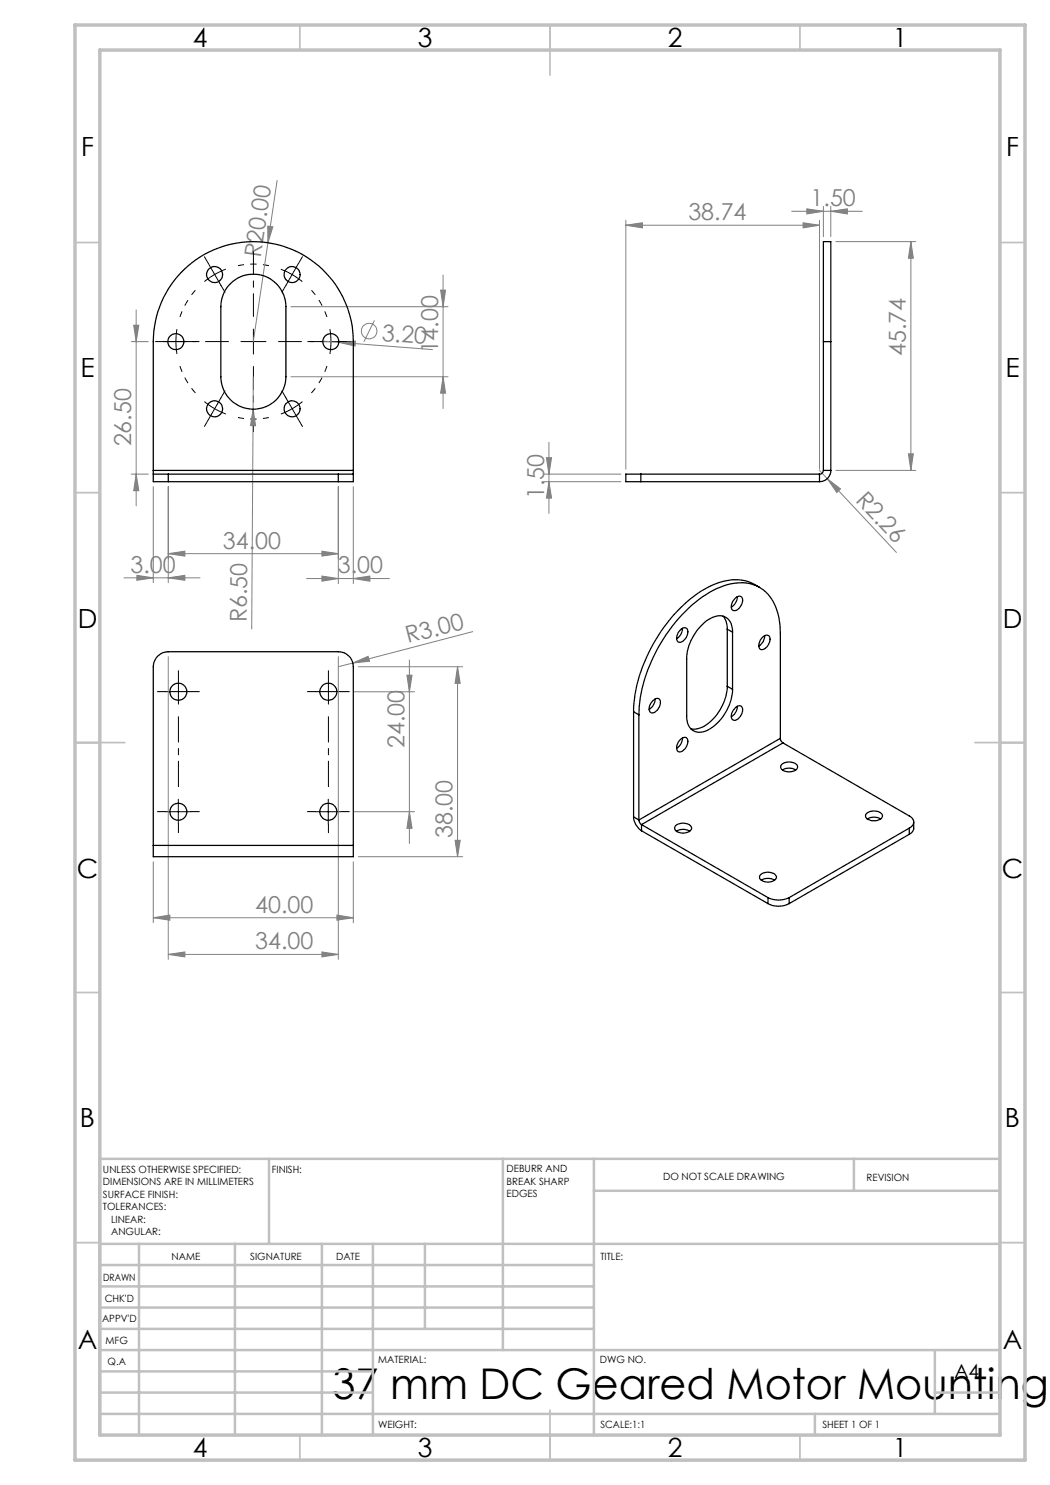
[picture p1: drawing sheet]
<svg xmlns="http://www.w3.org/2000/svg" width="210mm" height="297mm" viewBox="0 0 210 297" stroke-linecap="round" stroke-linejoin="round" font-family="sans-serif">
<g fill="none" stroke="#808080" stroke-width=".2">
<path d="M55.4 36.1l-4.7 32.2M53.6 45.2l1 .2-1 3.1zM88.1 58h1l-.5 3.3zM88.6 55v26.7M125.2 45l3.3-.4v1zM125.2 44.1v49.7M125.2 45h38.7M158.3 42.3h14.2M160.6 44.6l3.3 .4-3.3 .6zM161.4 41.8l3.3 .5-3.3 .5zM163.9 44.1v49.7M164.7 41.3v6"/>
<path d="M166.2 42.3l3.3-.5v1zM166.2 41.3v6M167.2 48.3h16M182.2 48.3l.5 3.3h-1zM182.2 48.3v45.8M26.2 68.3h3.5M26.7 65h1.1l-.6 3.3zM27.2 62v39.2M50.7 75.3l-.1 6.5M58.2 75.3h31.4M58.2 61.3h31.4M64.6 68.2l21.9 1.7"/>
<path d="M67.8 68.5l3.3-.3-.1 1zM74.9 64.1l-2.1 4.3M88.6 75.3l.5 3.3h-1zM26.2 94.8h3.5M27.2 94.8l.6 3.3h-1.1zM30.7 97.3v19.3M33.7 97.3v19.3M50.6 81.8l.5 3.4-1-.1zM50.6 81.8l-.3 44M67.7 97.3v19.4M70.7 97.3v19.4M108.8 94.8h15.4"/>
<path d="M108.8 96.3h15.4M109.3 91.5h1l-.5 3.3zM109.8 96.3l.5 3.3h-1zM109.8 88.5v14.2M163.9 94.1l1.6 1.6M165.5 95.7l2.6 2.1-.7 .7zM165.5 95.7l13.8 14.8M167.2 94.1h16M181.7 90.8h1l-.5 3.3zM24.8 115.6h15.2M27.4 115.1l3.3 .5-3.3 .5zM33.7 110.7l3.3-.5v1z"/>
<path d="M33.7 115.6l3.3-.5v1zM33.7 110.7h34M61.3 115.7h16.6M64.4 110.2l3.3 .5-3.3 .5zM64.4 115.2l3.3 .5-3.3 .5zM70.7 115.7l3.3-.5v1zM33.7 131.3v60.6M67.7 131.3v60.6M70.6 132.6l3-1.3 .3 1zM70.6 132.6l-2.9 .7M70.9 138.4h12M71.7 133.3h20.8"/>
<path d="M81.4 135h1l-.5 3.4zM81.9 132v36.7M91.5 133.3l.5 3.4h-1zM91.5 133.3v38M94.5 126.3l-23.9 6.3M30.7 172.4v12.1M70.7 172.4v12.1M70.9 162.3h12M71.7 171.3h20.8M81.9 162.3l.5 3.4h-1zM91 168.1h1l-.5 3.2zM30.7 183.5l3.3-.5v1z"/>
<path d="M30.7 183.5h40M33.7 190.9l3.3-.5v1zM33.7 190.9h34M64.4 190.4l3.3 .5-3.3 .5zM67.4 183l3.3 .5-3.3 .5z"/>
<circle cx="73.8" cy="66.2" r="1.55"/>
</g>
<path d="M42.9 54.9l-2 1.4M42.9 54.9l2.3-1.1M35.2 68.3l.2 2.5M35.2 68.3l.2-2.5M66.2 68.3l-.2-2.5M66.2 68.3l-.2 2.5M42.9 81.7l2.3 1.1M42.9 81.7l-2-1.4M58.4 81.7l2.1-1.4M58.4 81.7l-2.2 1.1" fill="none" stroke="#000" stroke-width=".2" stroke-dasharray="15.2 1.3 1.3 1.3" stroke-linecap="butt"/>
<path d="M39.1 58a15.5 15.5 0 0 0-3.1 5.4M53.8 53.1a15.5 15.5 0 0 0-6.2 0M36 73.2a15.5 15.5 0 0 0 3.1 5.4M62.3 78.6a15.5 15.5 0 0 0 3.1-5.4M65.4 63.4a15.5 15.5 0 0 0-3.1-5.4M47.6 83.5a15.5 15.5 0 0 0 6.2 0" fill="none" stroke="#000" stroke-width=".2" stroke-dasharray="15.2 1.3 1.3 1.3" stroke-dashoffset="14" stroke-linecap="butt"/>
<path d="M56.2 53.8l2.2 1.1M58.4 54.9l2.1 1.4M58.4 54.9l-1.2 2.2M59.7 52.7l-1.3 2.2M35.7 159.8v5M65.7 159.8v5M33.2 162.3h5M63.2 162.3h5" fill="none" stroke="#000" stroke-width=".2"/>
<g fill="none" stroke="#000" stroke-width=".2" stroke-dasharray="15.2 1.3 1.3 1.3">
<path d="M41.7 52.7l-.8-1.4M42.9 54.9l-1.2-2.2M42.9 54.9l1.3 2.2M44.2 57.1l.8 1.3M57.2 57.1l-.8 1.3M59.7 52.7l.8-1.4M32.7 68.3h-1.6M35.2 68.3h-2.5M35.2 68.3h2.5M37.7 68.3h1.6M44.2 79.6l.8-1.4M50.7 68.3v-2.5"/>
<path d="M50.7 68.3h-2.5M50.7 68.3v2.5M50.7 68.3h2.5M57.2 79.6l-.8-1.4M63.7 68.3h-1.6M66.2 68.3h2.5M66.2 68.3h-2.5M68.7 68.3h1.6M41.7 83.9l-.8 1.4M42.9 81.7l-1.2 2.2M42.9 81.7l1.3-2.1M58.4 81.7l1.3 2.2"/>
<path d="M58.4 81.7l-1.2-2.1M59.7 83.9l.8 1.4M33.2 138.3h-1.7M35.7 138.3v-2.5M35.7 138.3h-2.5M35.7 138.3v2.5M35.7 138.3h2.5M35.7 135.8v-1.7M38.2 138.3h1.7M63.2 138.3h-1.7M65.7 138.3v-2.5M65.7 138.3h-2.5"/>
<path d="M65.7 138.3v2.5M65.7 138.3h2.5M65.7 135.8v-1.7M68.2 138.3h1.7M33.2 162.3h-1.7M35.7 164.8v1.7M38.2 162.3h1.7M63.2 162.3h-1.7M65.7 164.8v1.7M68.2 162.3h1.7"/>
</g>
<path d="M45.7 68.3h-13M50.7 63.3v-13M50.7 73.3v13M55.7 68.3h13" fill="none" stroke="#000" stroke-width=".2" stroke-dasharray="15.2 1.3 1.3 1.3" stroke-dashoffset="10.6"/>
<path d="M35.7 157.3v-14M65.7 157.3v-14" fill="none" stroke="#000" stroke-width=".2" stroke-dasharray="15.2 1.3 1.3 1.3" stroke-dashoffset="10.1"/>
<g fill="none" stroke="#c0c0c0" stroke-width=".35">
<path d="M60 5v5M110 5v10M160 5v5M15 48.5h5M200 48.5h5M15 98.5h5M200 98.5h5M15 148.5h10M195 148.5h10M15 198.5h5M200 198.5h5M15 248.5h5"/>
<path d="M200 248.5h5M60 287v5M110 282v10M160 287v5"/>
</g>
<g fill="none" stroke="#c0c0c0" stroke-width=".5">
<path d="M53.8 231.8v17M100.6 231.8v38.2M118.8 231.8v55.2M118.8 238.2h81.2M170.8 231.8v6.4M200 231.8h-180v55.2M20 248.8h180M20 257.3h98.8M20 253h98.8M27.8 248.8v38.2M47 248.8v38.2M64.4 248.8v38.2"/>
<path d="M74.6 248.8v38.2M85 248.8v17M20 265.8h98.8M20 261.5h98.8M20 278.5h54.6M20 274.3h54.6M20 270h180M187 278.5h13M187 270v12.8M20 282.8h180M163 282.8v4.2"/>
</g>
<path d="M15 5h190v287h-190zM20 10h180v277h-180z" fill="none" stroke="#c0c0c0" stroke-width=".7"/>
<g fill="#808080">
<path d="M70.6 132.6l3-1.3 .3 1z"/>
<path d="M53.6 45.2l1 .2-1 3.1z"/>
<path d="M50.6 81.8l.5 3.4-1-.1z"/>
<path d="M165.5 95.7l2.6 2.1-.7 .7z"/>
<path d="M67.8 68.5l3.3-.3-.1 1z"/>
<path d="M64.4 110.2l3.3 .5-3.3 .5zM33.7 110.7l3.3-.5v1zM70.7 115.7l3.3-.5v1zM64.4 115.2l3.3 .5-3.3 .5zM33.7 115.6l3.3-.5v1zM27.4 115.1l3.3 .5-3.3 .5zM67.4 183l3.3 .5-3.3 .5zM30.7 183.5l3.3-.5v1zM166.2 42.3l3.3-.5v1zM161.4 41.8l3.3 .5-3.3 .5z"/>
<path d="M125.2 45l3.3-.4v1zM160.6 44.6l3.3 .4-3.3 .6z"/>
<path d="M64.4 190.4l3.3 .5-3.3 .5zM33.7 190.9l3.3-.5v1z"/>
<path d="M88.6 75.3l.5 3.3h-1zM88.1 58h1l-.5 3.3z"/>
<path d="M81.9 162.3l.5 3.4h-1zM81.4 135h1l-.5 3.4zM181.7 90.8h1l-.5 3.3zM182.2 48.3l.5 3.3h-1z"/>
<path d="M26.7 65h1.1l-.6 3.3zM27.2 94.8l.6 3.3h-1.1zM91.5 133.3l.5 3.4h-1zM91 168.1h1l-.5 3.2zM109.3 91.5h1l-.5 3.3zM109.8 96.3l.5 3.3h-1z"/>
</g>
<g fill="none" stroke="#000" stroke-width=".25">
<path d="M45.8 57a6.5 6.5 0 0 1 7.2-1.8 6.5 6.5 0 0 1 4.2 6.1v14a6.5 6.5 0 0 1-6.5 6.5 6.5 6.5 0 0 1-6.5-6.5v-14a6.6 6.6 0 0 1 1.6-4.3zM164.7 68.3v-20h1.5v20M164.7 68.3h1.5M164.7 68.3v25.8M166.2 68.3v25.8M30.7 94.8v1.5h3M30.7 94.8h3M30.7 94.1v.7M30.7 94.1v-25.8a20 20 0 0 1 20-20 20 20 0 0 1 20 20v25.8M30.7 94.1h40M33.7 94.8v1.5M33.7 94.8h34"/>
<path d="M33.7 96.3h34M67.7 94.8h3M67.7 94.8v1.5M70.7 94.8v1.5h-3M70.7 94.1v.7M128.2 94.8h-3v1.5h3M128.2 94.8h35.7M128.2 96.3h35.7M128.2 94.8v1.5M163.9 94.8v1.5M164.7 94.1a.73 .73 0 0 1-.8 .7M164.7 94.1h1.5"/>
<path d="M166.2 94.1a2.23 2.23 0 0 1-2.3 2.2M147 119.7a.82 .82 0 0 1 .8-.5 .82 .82 0 0 1 .7 .6 2.21 2.21 0 0 1-1.7 2.3 1.21 1.21 0 0 1-.2-1.9zM147.5 119.3a2.47 2.47 0 0 1-1.2 2.1M151.9 117.5a8.9 8.9 0 0 0-8.9-.7 25.6 25.6 0 0 0-11.3 10.3 29.6 29.6 0 0 0-5 15.2M131 139.8a2.48 2.48 0 0 1-1.2 2M136.2 125.9a.78 .78 0 0 1 1-.3 .78 .78 0 0 1 .3 1 1.87 1.87 0 0 1-1.9 1.8 1.87 1.87 0 0 1 .6-2.5zM136.5 125.7a2.34 2.34 0 0 1-1.2 2M144.6 123.2l.6 .9 .3 1.7M145.5 137.3a9.7 9.7 0 0 1-5.7 8.4l-.7 .1h-.9M145.5 125.8l1 .6M145.5 137.3l1 .6M145.5 125.8v11.5"/>
<path d="M146.5 126.4a2.81 2.81 0 0 0-2.4-3.2 6.3 6.3 0 0 0-4.7 2.9 10 10 0 0 0-2.1 5.7v11.4a2.73 2.73 0 0 0 2.8 3.2 7.9 7.9 0 0 0 5.5-4.9l.6-1.6 .3-2M146.5 126.4v11.5M152.4 127.5a.88 .88 0 0 1 1.6-.1 2.11 2.11 0 0 1-1.7 2.5 1.07 1.07 0 0 1-.3-1.7zM152.9 127.1a2.34 2.34 0 0 1-1.1 2.1M126.7 142.3l1.1 .7M126.7 142.3v21.1M127.8 143a31.2 31.2 0 0 1 14.1-24.5 11 11 0 0 1 8.7-1.6 8 8 0 0 1 5.2 6.6l.3 3.1v21.1M127.8 143v21M130.5 140.2a.87 .87 0 0 1 1.5-.2 2.14 2.14 0 0 1-1.6 2.6 1.21 1.21 0 0 1-.2-2zM136 148a.9 .9 0 0 1 1.5-.2 2.12 2.12 0 0 1-1.7 2.6 1.26 1.26 0 0 1-.2-2zM136.5 147.6a2.46 2.46 0 0 1-1.2 2.1M147.1 141.5a.79 .79 0 0 1 1.1-.3 .79 .79 0 0 1 .3 1 1.87 1.87 0 0 1-1.9 1.8 1.78 1.78 0 0 1 .5-2.5z"/>
<path d="M147.5 141.2a2.47 2.47 0 0 1-1.2 2.1M156.1 147.7l.1 .5 .4 .4M156.1 147.7l-28.3 16.3M156.4 152.8a2.29 2.29 0 0 1 3.1 .3 .88 .88 0 0 1-1 1.2 1.95 1.95 0 0 1-2.4-.8zM156.5 154a2.7 2.7 0 0 1 2.7 0M156.6 148.6l25.3 14.6a1.28 1.28 0 0 1 .8 1.2 1.28 1.28 0 0 1-.8 1.2M156.6 148.6l-28.3 16.3M30.7 169.1v2.2h40v-2.2M30.7 169.1v-35.8a3 3 0 0 1 3-3h34a3 3 0 0 1 3 3v35.8M30.7 169.1h40M126.7 163.4a3.5 3.5 0 0 0 1.6 2.8M126.7 163.4l1.1 .6"/>
<path d="M127.8 164l.1 .5 .4 .4M128.3 164.9l25.3 14.6M128.3 164.9v1.3M128.3 166.2l25.3 14.5M135.2 165.1a2.16 2.16 0 0 1 3.1 .5 1.84 1.84 0 0 1-2.7 .8 .78 .78 0 0 1-.6-.5 .78 .78 0 0 1 .2-.8zM135.3 166.2a2.63 2.63 0 0 1 2.6 0M152.2 174.9a2.19 2.19 0 0 1 3.1 .4 1.82 1.82 0 0 1-2.7 .9 .78 .78 0 0 1-.7-.5 .78 .78 0 0 1 .3-.8zM152.3 176a2.63 2.63 0 0 1 2.6 0M153.6 179.5a4.8 4.8 0 0 0 4.2 0M153.6 179.5v1.2M157.8 179.5v1.2M173.2 162.8a2.19 2.19 0 0 1 3.3 .3 1.48 1.48 0 0 1-1.8 1 1.39 1.39 0 0 1-1.6-1z"/>
<path d="M173.5 163.8a2.7 2.7 0 0 1 2.6 0M181.9 165.6l-24.1 13.9M181.9 165.6v1.3M181.9 166.9l-24.1 13.8M182.7 164.4v1.5l-.3 .6-.5 .4M153.6 180.7a4.5 4.5 0 0 0 4.2 0"/>
<circle cx="42.9" cy="54.9" r="1.59"/>
<circle cx="58.4" cy="54.9" r="1.59"/>
<circle cx="35.2" cy="68.3" r="1.6"/>
<circle cx="66.2" cy="68.3" r="1.6"/>
<circle cx="42.9" cy="81.8" r="1.6"/>
<circle cx="58.4" cy="81.8" r="1.6"/>
<circle cx="35.7" cy="138.4" r="1.7"/>
<circle cx="65.7" cy="138.4" r="1.71"/>
<circle cx="35.7" cy="162.3" r="1.7"/>
<circle cx="65.7" cy="162.3" r="1.71"/>
</g>
<text font-size="8.5" x="66.5" y="279.7">37 mm DC Geared Motor Mounting</text>
<g font-size="5.3">
<text x="38.5" y="9.5">4</text>
<text x="83.5" y="9.5">3</text>
<text x="133.6" y="9.5">2</text>
<text x="178.6" y="9.5">1</text>
<text x="16.2" y="31.3">F</text>
<text x="201.2" y="31.3">F</text>
<text x="16.1" y="75.5">E</text>
<text x="201.1" y="75.5">E</text>
<text x="15.5" y="125.5">D</text>
<text x="200.5" y="125.5">D</text>
<text x="15.4" y="175.5">C</text>
<text x="200.4" y="175.5">C</text>
<text x="16" y="225.5">B</text>
<text x="201" y="225.5">B</text>
<text x="15.5" y="269.8">A</text>
<text x="200.5" y="269.8">A</text>
<text x="38.5" y="291.5">4</text>
<text x="83.5" y="291.5">3</text>
<text x="133.6" y="291.5">2</text>
<text x="178.6" y="291.5">1</text>
</g>
<g font-size="4.7" fill="#808080">
<text x="162.1" y="41.2">1.50</text>
<text x="137.7" y="44">38.74</text>
<text x="52.2" y="51.5" transform="rotate(-82 52.2 51.5)">R20.00</text>
<text x="76.3" y="68.1" transform="rotate(4 76.3 68.1)">3.20</text>
<text x="87.6" y="70.7" transform="rotate(-90 87.6 70.7)">14.00</text>
<text x="181.2" y="71.2" transform="rotate(-90 181.2 71.2)">45.74</text>
<text x="26.2" y="89.3" transform="rotate(-90 26.2 89.3)">26.50</text>
<text x="108.8" y="99.8" transform="rotate(-90 108.8 99.8)">1.50</text>
<text x="171" y="100.2" transform="rotate(47 171 100.2)">R2.26</text>
<text x="44.6" y="109.7">34.00</text>
<text x="26.1" y="114.5">3.00</text>
<text x="67.6" y="114.7">3.00</text>
<text x="49.4" y="124.5" transform="rotate(-90 49.4 124.5)">R6.50</text>
<text x="81.6" y="128.7" transform="rotate(-15 81.6 128.7)">R3.00</text>
<text x="80.9" y="149.6" transform="rotate(-90 80.9 149.6)">24.00</text>
<text x="90.5" y="167.6" transform="rotate(-90 90.5 167.6)">38.00</text>
<text x="51" y="182.5">40.00</text>
<text x="51" y="189.9">34.00</text>
</g>
<text font-size="3.9" x="190.9" y="275.5">A4</text>
<g font-size="2">
<text x="20.6" y="234.6">UNLESS OTHERWISE SPECIFIED:</text>
<text x="20.6" y="237.1">DIMENSIONS ARE IN MILLIMETERS</text>
<text x="20.6" y="239.6">SURFACE FINISH:</text>
<text x="54.4" y="234.6">FINISH:</text>
<text x="101.3" y="234.5">DEBURR AND</text>
<text x="101.3" y="237">BREAK SHARP</text>
<text x="101.3" y="239.5">EDGES</text>
<text x="132.6" y="236">DO NOT SCALE DRAWING</text>
<text x="173.3" y="236.2">REVISION</text>
<text x="20.6" y="242.1">TOLERANCES:</text>
<text x="22.2" y="244.6">LINEAR:</text>
<text x="22.2" y="247.1">ANGULAR:</text>
<text x="34.3" y="252">NAME</text>
<text x="50" y="251.9">SIGNATURE</text>
<text x="67.2" y="251.9">DATE</text>
<text x="120.1" y="251.9">TITLE:</text>
<text x="20.6" y="256.1">DRAWN</text>
<text x="20.9" y="260.3">CHK'D</text>
<text x="20.4" y="264.4">APPV'D</text>
<text x="21.1" y="268.8">MFG</text>
<text x="21.5" y="273">Q.A</text>
<text x="75.6" y="272.5">MATERIAL:</text>
<text x="120" y="272.5">DWG NO.</text>
<text x="75.6" y="285.5">WEIGHT:</text>
<text x="120.1" y="285.6">SCALE:1:1</text>
<text x="164.5" y="285.6">SHEET 1 OF 1</text>
</g>
</svg>
